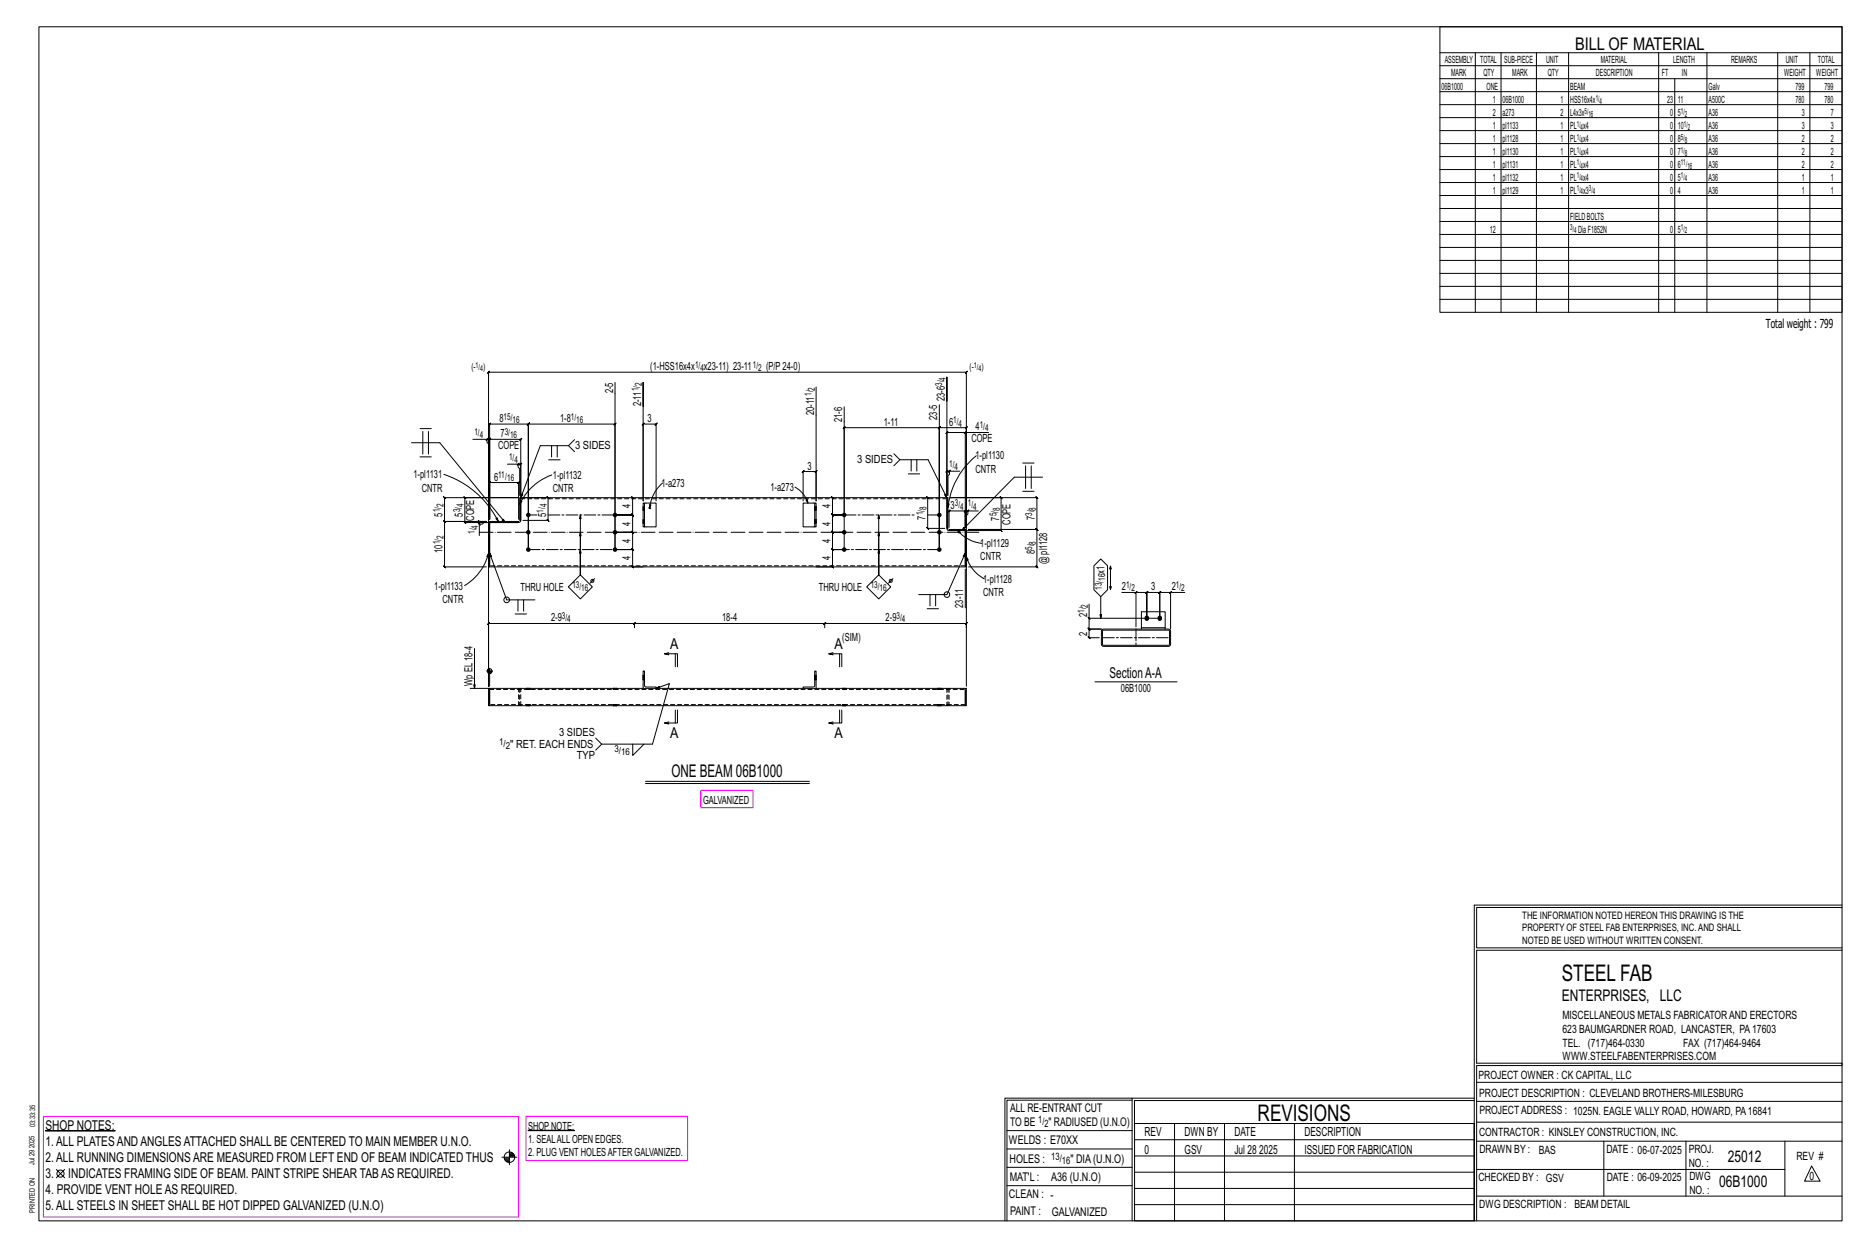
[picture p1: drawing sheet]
<svg xmlns="http://www.w3.org/2000/svg" width="914mm" height="610mm" viewBox="0 0 914 610" stroke-linecap="round" stroke-linejoin="round" font-family="sans-serif">
<g fill="#000" stroke="#000" stroke-width=".49">
<path d="M22 553h34zM259 553h22z"/>
<circle cx="259" cy="252" r=".9"/>
<circle cx="301" cy="252" r=".9"/>
<circle cx="413" cy="252" r=".9"/>
<circle cx="460" cy="252" r=".9"/>
<circle cx="259" cy="269" r=".9"/>
<circle cx="259" cy="260" r=".9"/>
<circle cx="301" cy="269" r=".9"/>
<circle cx="301" cy="260" r=".9"/>
<circle cx="413" cy="269" r=".9"/>
<circle cx="413" cy="260" r=".9"/>
<circle cx="460" cy="260" r=".9"/>
<circle cx="460" cy="269" r=".9"/>
<circle cx="561" cy="303" r="1"/>
<circle cx="568" cy="303" r="1"/>
</g>
<g fill="none" stroke="#000" stroke-width=".49">
<path d="M19 13h883v584h-883zM705 13h197v140h-197zM705 26h197M705 32h197M705 39h197M722 26v127M735 26v127M752 26v127M768 26v127M812 26v127M820 39v114M836 26v127"/>
<path d="M870 26v127M886 26v127M705 45h197M705 51h197M705 58h197M705 64h197M705 70h197M705 77h197M705 83h197M705 89h197M705 96h197M705 102h197"/>
<path d="M705 108h197M705 115h197M705 121h197M705 127h197M705 134h197M705 140h197M705 146h197M301 187v82v-62h1l-1 1v-1h-42l-1 1 1-1v62v-62l-1 1 1-1h-19l-1 1 1-1v47v-39v-1l-1 1h1h-2M315 199v-12v58v-38l-1 1 1-1h6v1l1-1h-1v38M399 189v56v-14l1-1-1 1h-6l1-1-1 1v14M413 199v70M460 198v71"/>
<path d="M464 196v-11v57M201 217h14l32 39M206 210h5M207 211v11M210 211v11M231 215h7v1l1 1v37M239 214l-1 1zM270 218v6M273 218v6M278 218l3 3M281 215l-3 3h-14l-9 25v-1h1l-1 1v12h-1v-12h210v16v-16M473 212v-1l-1 1z"/>
<path d="M473 212h-9v-1l-1 1h1v30M484 212h-11v46M206 224h5M217 232a46 46 0 0 1 27 23M248 227h6v2v13M254 227l-1 1 1-1zM254 227h1l-1 1 1-1v15v-27v-1l-1 1h1h-15v-1l-1 1h1v39v-18l-1 1 1-1h14l-1 1 1-1v18M269 225h5M270 232a28 28 0 0 0-16 15M324 236a18 18 0 0 0-6 13M389 238a13 13 0 0 1 6 8M438 222l2 3h14l9 19"/>
<path d="M440 225l-2 3M445 232h5M446 225v5M449 225v5M465 231h-1v-1l-1 1h1v11M465 230l-1 1zM470 231h-5v1l-1 1v9M478 223a38 38 0 0 0-14 25M501 227h5M502 228v11M505 228v11M510 233h-13l-26 27"/>
<path d="M234 256l1 1zM238 255h-3h-1l1 1v-1v1M239 255h1v22h-1zM240 255h14v1h-14zM243 254v-1l1 2zM255 245h1l-2 2zM255 245v10l-1 1h-14v20M256 243h12l1 1-1-1v12v-1l1 1h-1h-12M284 252v29M310 243h-1l1 1v-1v9l-1-1 1 1h-8h8l-1-1 1 1v8h-1l1 1v-1h-9h9h-1l1 1v-1v9l-1-1 1 1h-8h8l-1-1 1 1v8h-1l1 1v-1h5M315 246v12zM315 246h6v12h-6"/>
<path d="M318 248v1M318 247h1l-1 2zM318 249h1M395 245v-1v2zM399 246v12zM399 246h-6v12h6M408 243h-1l1 1v-1v9l-1-1 1 1h4h-4l-1-1 1 1v8h-1l1 1v-1h5h-5h-1l1 1v-1v9l-1-1 1 1h4h-4l-1-1 1 1v8h-1l1 1v-1h-9M430 252v29M454 243l1 1-1-1v16v-1l1 1h-1h8M464 245v14l1 1h8v16M464 246l1 1-1 1zM465 259h8v1h-8z"/>
<path d="M465 258v-8h-1l1-1v1h8h-1l1-1v1v8M469 259l1 1-1 1zM469 259a18 18 0 0 0 12 7M473 259v18zM474 260h16h1l-1-1v1v-17l1 1-1-1h-25h43h-1l1 1v-1v16h-1l1 1v-1h-34h34h-1l1 1v-1v18h-1l1 1v-1h-34M474 250h-1v-1l-1 1h1v8M474 249l-1 1zM479 250h-5v1l-1 1v6v-49h1l-1 1v-1h-13l-1 1 1-1v60v-60l-1 1 1-1h-47h1l-1 1v-1v43M501 240h5M235 262v-6h4h-11l-1-1 1 1v-13v1l-1-1h1h25h-35h-1l1 1v-1v12h-1l1 1v-1h20h-20h-1l1 1v-1v22h-1l1 1v-1h20M239 271v2l-1-1zM239 271a26 26 0 0 1-12 16"/>
<path d="M240 271l8 22h14M240 277h233M284 260v21v-12M430 260v21v-12M473 271l-9 20h-14M473 278v19M473 272l1 2h-1zM473 272a18 18 0 0 0 9 11M535 277l4-4 3 4v12l-3 3-4-3zM544 277l-1 1M544 278v-1v11M254 293v6"/>
<path d="M256 293v6M278 287l6-6 6 6-6 6zM291 283l-2 2M424 287l6-6 6 6-6 6zM437 283l-2 2M454 298h5M455 291v5M458 291v5M539 292v10M543 287l1 1v-1M549 290h7v17M556 290l1-1z"/>
<path d="M556 290h5l1-1-1 1v12v-12l1-1-1 1h7h-1l1-1v1v12M573 290l1-1-1 1zM573 290h-5v-1l-1 1h1v12h-35v-6M580 290h-7v18M232 317v20M252 300h6M310 306l1-1zM311 305h93l-1 1 1-1v2M311 307v-2l-1 1 1-1h-72h1l-1 1v-1v31v-154v1l1-1h-1h234v1l1-1h-1v154M327 319l-2 1M331 320v6M403 306l1-1z"/>
<path d="M404 305h69v1l1-1-1 2M408 319l-2 1M411 320v6M533 302l1 1zM533 302v6v-1l1 1h-1h6h-6v-1l1 1h-1v4l1 1-1-1h5M539 308h33l1 1v7h-1h-32l-1-1zM540 308h32v7l-32 1zM559 308v-1h11v1M559 307v-8h11v8M230 337h10v8h-1v-8h234v8M238 328h3M239 328h.1"/>
<path d="M239 327v1M240 327v9M240 338v6M240 328v1M241 328v1M258 337h.1M259 337h.1M300 337h.1M302 337h.1M315 330h.1M315 333h.1M315 337v-9v7l1 1 7 1v-1l-2 1 7-3-9 30h-24l-3-3"/>
<path d="M327 320h-2h7v6M393 337v-1h6v-8v9M399 330h.1M399 333h.1M408 320h-2h6v6M412 337h.1M414 337h.1M459 337h.1M461 337h.1M473 337v8h-233M473 338v6M536 334h40"/>
<path d="M258 345h.1M259 345h.1M300 345h.1M302 345h.1M327 353l-2 1M331 347v7M332 347v7h-7h2M408 353l-2 1M411 347v7M412 347v7h-6h2M412 345h.1M414 345h.1"/>
<path d="M459 345h.1M461 345h.1M295 364l-3 3M310 364v6l5-6M316 382h80M316 383h80M722 443v154M722 443h180M902 444h-179v20h179M902 465h-179v55h179v1h-179v76M554 538h-61v59M554 537h168"/>
<path d="M722 538h-167v13M723 539h179M723 530h179M493 553h61M555 550h167v47h-167zM555 558h167M575 550v47M599 550v47M634 550v47M723 549h179M723 558h179M785 558v27"/>
<path d="M825 558v27M874 558v27M28 572l4 4M32 572l-4 4M246 566h7M247 567h2M247 568h2M248 568h1M249 562v8M249 565h3M249 564h2M249 566h3"/>
<path d="M493 571h61M493 562h61M555 573h167M555 566h167M723 572h151M887 570l4 8h-8zM492 597v-60h62v60M493 580h61M555 589h167M555 581h167M723 585h179"/>
<circle cx="248" cy="293" r="1.4"/>
<circle cx="290" cy="284" r=".7"/>
<circle cx="436" cy="284" r=".7"/>
<circle cx="464" cy="291" r="1.4"/>
<circle cx="240" cy="328" r="1.2"/>
<circle cx="30" cy="574" r="1.8"/>
<circle cx="249" cy="566" r="2.6"/>
</g>
<path d="M343 387h26v8h-26zM21 546h233v49h-233zM257 546h80v22h-80z" fill="none" stroke="#f0f" stroke-width=".5"/>
<g fill="none" stroke="#000" stroke-width=".49" stroke-dasharray="2 1.4">
<path d="M255 244h209M315 250h.1M315 250v-1M315 249v1M315 249h.1M315 248h.1M315 256h.1M315 255v1M315 255h.1M315 254h.1M399 254h.1M399 255h.1"/>
<path d="M399 248h.1M399 248v1v-1M399 254v1M399 255v-1M399 256h.1M399 249h.1M399 250h.1M473 277h-233M240 337h233M254 337v8M258 337h.1M259 337h.1"/>
<path d="M259 337h-1M300 337h.1M301 337h-1M301 337h.1M302 337h.1M315 331h.1M315 331v-1M315 333v-1M315 332v1M315 332h.1M315 333h.1M315 330h.1"/>
<path d="M315 330v1M315 332v-1v1M399 333v-1M399 331v1v-1M399 333h.1M399 330h.1M399 332h.1M399 332v1M399 330v1M399 331v-1M399 331h.1M412 337h.1"/>
<path d="M413 337h-1M413 337h1zM413 337h.1M414 337h.1M459 337h.1M460 337h.1M460 337h-1M461 337h.1M464 337h.1M464 337v8M465 337v8M254 345v-8"/>
<path d="M255 345h.1M255 345v-8M258 345h.1M258 345h1zM259 345h.1M300 345h.1M301 345h.1M301 345h1M302 345h.1M412 345h.1M413 345h.1M413 345h1"/>
<path d="M414 345h.1M459 345h.1M459 345h1zM460 345h.1M460 345h1M461 345h.1M464 345v-8M473 345h-233"/>
</g>
<path d="M235 260h245" fill="none" stroke="#000" stroke-width=".49" stroke-dasharray="6.8 1 0 1"/>
<path d="M259 252h4M268 252h33M413 252h35M454 252h6M259 269h42M460 269h-47M540 312h32M556 308v8" fill="none" stroke="#000" stroke-width=".49" stroke-dasharray="5.8 1 1 1"/>
<g font-size="11.2">
<text x="764" y="480">STEEL FAB</text>
<text x="616" y="548">REVISIONS</text>
</g>
<g font-size="8.6">
<text x="771" y="24">BILL OF MATERIAL</text>
<text x="329" y="380">ONE BEAM 06B1000</text>
</g>
<g font-size="7.9">
<text x="765" y="490">ENTERPRISES, LLC</text>
<text x="846" y="569">25012</text>
<text x="842" y="581">06B1000</text>
</g>
<g font-size="7.3">
<text x="328" y="317">A</text>
<text x="408" y="317">A</text>
<text x="543" y="332">SectionA-A</text>
<text x="328" y="361">A</text>
<text x="408" y="361">A</text>
</g>
<g font-size="6.6">
<text x="22" y="553">SHOP NOTES:</text>
<text x="22" y="561">1.ALL PLATESANDANGLESATTACHED SHALL BE CENTERED TO MAIN MEMBER U.N.O.</text>
<text x="22" y="568">2.ALL RUNNING DIMENSIONSARE MEASURED FROM LEFT END OF BEAM INDICATED THUS</text>
<text x="22" y="576">3.</text>
<text x="33" y="576">INDICATES FRAMING SIDE OF BEAM. PAINT STRIPE SHEAR TABAS REQUIRED.</text>
<text x="22" y="584">4. PROVIDE VENT HOLEAS REQUIRED.</text>
<text x="22" y="592">5.ALL STEELS IN SHEET SHALL BE HOT DIPPED GALVANIZED (U.N.O)</text>
</g>
<g font-size="6.1">
<text x="864" y="161">Total weight : 799</text>
<text x="560" y="556">REV</text>
<text x="580" y="556">DWN BY</text>
<text x="604" y="556">DATE</text>
<text x="639" y="556">DESCRIPTION</text>
<text x="560" y="564">0</text>
<text x="580" y="564">GSV</text>
<text x="604" y="564">Jul 28</text>
<text x="616" y="564">2025</text>
<text x="639" y="564">ISSUED FOR FABRICATION</text>
</g>
<g font-size="5.9">
<text x="494" y="560">WELDS : E70XX</text>
<text x="494" y="569">HOLES :</text>
<text x="524" y="569">&quot; DIA(U.N.O)</text>
<text x="494" y="578">MAT'L :</text>
<text x="515" y="578">A36 (U.N.O)</text>
<text x="494" y="586">CLEAN : -</text>
<text x="495" y="595">PAINT :</text>
<text x="515" y="595">GALVANIZED</text>
</g>
<g font-size="5.8">
<text x="494" y="544">ALL RE-ENTRANT CUT</text>
<text x="494" y="551">TO BE</text>
<text x="513" y="551">&quot; RADIUSED (U.N.O)</text>
</g>
<g font-size="5.6">
<text x="765" y="499">MISCELLANEOUS METALS FABRICATORAND ERECTORS</text>
<text x="765" y="505">623 BAUMGARDNER ROAD, LANCASTER, PA17603</text>
<text x="765" y="512">TEL. (717)464-0330</text>
<text x="824" y="512">FAX (717)464-9464</text>
<text x="765" y="519">WWW.STEELFABENTERPRISES.COM</text>
<text x="724" y="528">PROJECT OWNER : CK CAPITAL, LLC</text>
<text x="724" y="537">PROJECT DESCRIPTION : CLEVELAND BROTHERS-MILESBURG</text>
<text x="724" y="545">PROJECTADDRESS : 1025N. EAGLE VALLY ROAD, HOWARD, PA16841</text>
<text x="724" y="556">CONTRACTOR : KINSLEY CONSTRUCTION, INC.</text>
<text x="724" y="564">DRAWN BY :</text>
<text x="753" y="564">BAS</text>
<text x="786" y="564">DATE : 06-07-2025</text>
<text x="827" y="564">PROJ.</text>
<text x="879" y="568">REV #</text>
<text x="827" y="571">NO. :</text>
<text x="724" y="578">CHECKED BY : GSV</text>
<text x="787" y="578">DATE : 06-09-2025</text>
<text x="827" y="578">DWG</text>
<text x="886" y="578">0</text>
<text x="827" y="584">NO. :</text>
<text x="724" y="591">DWG DESCRIPTION : BEAM DETAIL</text>
</g>
<g font-size="5.5">
<text x="318" y="181">(1-HSS16x4x</text>
<text x="345" y="181">x23-11) 23-11</text>
<text x="375" y="181">(P/P24-0)</text>
<text x="300" y="192" transform="rotate(-90 300 192)">2-5</text>
<text x="463" y="196" transform="rotate(-90 463 196)">23-6</text>
<text x="314" y="199" transform="rotate(-90 314 199)">2-11</text>
<text x="398" y="203" transform="rotate(-90 398 203)">20-11</text>
<text x="244" y="206">8</text>
<text x="274" y="206">1-8</text>
<text x="317" y="206">3</text>
<text x="412" y="206" transform="rotate(-90 412 206)">21-6</text>
<text x="433" y="208">1-11</text>
<text x="459" y="205" transform="rotate(-90 459 205)">23-5</text>
<text x="465" y="208">6</text>
<text x="245" y="214">7</text>
<text x="478" y="211">4</text>
<text x="244" y="219">COPE</text>
<text x="281" y="220">3 SIDES</text>
<text x="476" y="216">COPE</text>
<text x="420" y="227">3 SIDES</text>
<text x="477" y="225">1-pl1130</text>
<text x="202" y="234">1-pl1131</text>
<text x="395" y="230">3</text>
<text x="477" y="231">CNTR</text>
<text x="242" y="235">6</text>
<text x="271" y="234">1-pl1132</text>
<text x="324" y="238">1-a273</text>
<text x="206" y="241">CNTR</text>
<text x="271" y="241">CNTR</text>
<text x="377" y="240">1-a273</text>
<text x="309" y="249" transform="rotate(-90 309 249)">4</text>
<text x="407" y="249" transform="rotate(-90 407 249)">4</text>
<text x="465" y="249">3</text>
<text x="217" y="253" transform="rotate(-90 217 253)">5</text>
<text x="227" y="253" transform="rotate(-90 227 253)">5</text>
<text x="232" y="255" transform="rotate(-90 232 255)">COPE</text>
<text x="267" y="253" transform="rotate(-90 267 253)">5</text>
<text x="309" y="257" transform="rotate(-90 309 257)">4</text>
<text x="407" y="257" transform="rotate(-90 407 257)">4</text>
<text x="453" y="254" transform="rotate(-90 453 254)">7</text>
<text x="489" y="255" transform="rotate(-90 489 255)">7</text>
<text x="495" y="257" transform="rotate(-90 495 257)">COPE</text>
<text x="507" y="254" transform="rotate(-90 507 254)">7</text>
<text x="309" y="266" transform="rotate(-90 309 266)">4</text>
<text x="407" y="266" transform="rotate(-90 407 266)">4</text>
<text x="480" y="268">1-pl1129</text>
<text x="217" y="270" transform="rotate(-90 217 270)">10</text>
<text x="309" y="274" transform="rotate(-90 309 274)">4</text>
<text x="407" y="274" transform="rotate(-90 407 274)">4</text>
<text x="480" y="274">CNTR</text>
<text x="507" y="271" transform="rotate(-90 507 271)">8</text>
<text x="513" y="276" transform="rotate(-90 513 276)">@ pl1128</text>
<text x="541" y="281" transform="rotate(-90 541 281)">x1</text>
<text x="481" y="285">1-pl1128</text>
<text x="213" y="288">1-pl1133</text>
<text x="255" y="289">THRU HOLE</text>
<text x="401" y="289">THRU HOLE</text>
<text x="481" y="292">CNTR</text>
<text x="549" y="289">2</text>
<text x="564" y="289">3</text>
<text x="574" y="289">2</text>
<text x="217" y="295">CNTR</text>
<text x="472" y="297" transform="rotate(-90 472 297)">23-11</text>
<text x="270" y="304">2-9</text>
<text x="353" y="304">18-4</text>
<text x="434" y="304">2-9</text>
<text x="532" y="302" transform="rotate(-90 532 302)">2</text>
<text x="532" y="311" transform="rotate(-90 532 311)">2</text>
<text x="412" y="314">(SIM)</text>
<text x="231" y="336" transform="rotate(-90 231 336)">Wp EL18-4</text>
<text x="549" y="339">06B1000</text>
<text x="250" y="366">&quot; RET. EACH ENDS</text>
<text x="274" y="360">3 SIDES</text>
<text x="282" y="371">TYP</text>
<text x="344" y="393">GALVANIZED</text>
<text x="259" y="553">SHOPNOTE:</text>
<text x="259" y="559">1. SEALALLOPEN EDGES.</text>
<text x="259" y="566">2. PLUG VENT HOLESAFTER GALVANIZED.</text>
</g>
<g font-size="5">
<text x="745" y="450">THE INFORMATION NOTED HEREON THIS DRAWING IS THE</text>
<text x="745" y="456">PROPERTY OF STEEL FAB ENTERPRISES, INC.AND SHALL</text>
<text x="745" y="462">NOTED BE USED WITHOUT WRITTEN CONSENT.</text>
<text x="508" y="550">1/</text>
<text x="511" y="551">2</text>
<text x="515" y="568">13/</text>
<text x="520" y="570">16</text>
</g>
<g font-size="4.9">
<text x="707" y="31">ASSEMBLY</text>
<text x="725" y="31">TOTAL</text>
<text x="736" y="31">SUB-PIECE</text>
<text x="757" y="31">UNIT</text>
<text x="784" y="31">MATERIAL</text>
<text x="819" y="31">LENGTH</text>
<text x="847" y="31">REMARKS</text>
<text x="874" y="31">UNIT</text>
<text x="890" y="31">TOTAL</text>
<text x="710" y="37">MARK</text>
<text x="726" y="37">QTY</text>
<text x="740" y="37">MARK</text>
<text x="758" y="37">QTY</text>
<text x="781" y="37">DESCRIPTION</text>
<text x="814" y="37">FT</text>
<text x="823" y="37">IN</text>
<text x="873" y="37">WEIGHT</text>
<text x="889" y="37">WEIGHT</text>
<text x="706" y="44">06B1000</text>
<text x="728" y="44">ONE</text>
<text x="769" y="44">BEAM</text>
<text x="836" y="44">Galv</text>
<text x="879" y="44">799</text>
<text x="893" y="44">799</text>
<text x="731" y="50">1</text>
<text x="736" y="50">06B1000</text>
<text x="764" y="50">1</text>
<text x="769" y="50">HSS16x4x</text>
<text x="816" y="50">23</text>
<text x="821" y="50">11</text>
<text x="836" y="50">A500C</text>
<text x="879" y="50">780</text>
<text x="893" y="50">780</text>
<text x="731" y="57">2</text>
<text x="736" y="57">a273</text>
<text x="764" y="57">2</text>
<text x="769" y="57">L4x3x</text>
<text x="818" y="57">0</text>
<text x="821" y="57">5</text>
<text x="836" y="57">A36</text>
<text x="882" y="57">3</text>
<text x="896" y="57">7</text>
<text x="731" y="63">1</text>
<text x="736" y="63">pl1133</text>
<text x="764" y="63">1</text>
<text x="769" y="63">PL x4</text>
<text x="818" y="63">0</text>
<text x="821" y="63">10</text>
<text x="836" y="63">A36</text>
<text x="882" y="63">3</text>
<text x="896" y="63">3</text>
<text x="731" y="69">1</text>
<text x="736" y="69">pl1128</text>
<text x="764" y="69">1</text>
<text x="769" y="69">PL x4</text>
<text x="818" y="69">0</text>
<text x="821" y="69">8</text>
<text x="836" y="69">A36</text>
<text x="882" y="69">2</text>
<text x="896" y="69">2</text>
<text x="731" y="76">1</text>
<text x="736" y="76">pl1130</text>
<text x="764" y="76">1</text>
<text x="769" y="76">PL x4</text>
<text x="818" y="76">0</text>
<text x="821" y="76">7</text>
<text x="836" y="76">A36</text>
<text x="882" y="76">2</text>
<text x="896" y="76">2</text>
<text x="731" y="82">1</text>
<text x="736" y="82">pl1131</text>
<text x="764" y="82">1</text>
<text x="769" y="82">PL x4</text>
<text x="818" y="82">0</text>
<text x="821" y="82">6</text>
<text x="836" y="82">A36</text>
<text x="882" y="82">2</text>
<text x="896" y="82">2</text>
<text x="731" y="88">1</text>
<text x="736" y="88">pl1132</text>
<text x="764" y="88">1</text>
<text x="769" y="88">PL x4</text>
<text x="818" y="88">0</text>
<text x="821" y="88">5</text>
<text x="836" y="88">A36</text>
<text x="882" y="88">1</text>
<text x="896" y="88">1</text>
<text x="731" y="95">1</text>
<text x="736" y="95">pl1129</text>
<text x="764" y="95">1</text>
<text x="769" y="95">PL x3</text>
<text x="818" y="95">0</text>
<text x="821" y="95">4</text>
<text x="836" y="95">A36</text>
<text x="882" y="95">1</text>
<text x="896" y="95">1</text>
<text x="769" y="107">FIELDBOLTS</text>
<text x="729" y="114">12</text>
<text x="772" y="114">DiaF1852N</text>
<text x="818" y="114">0</text>
<text x="821" y="114">5</text>
</g>
<g font-size="4.7">
<text x="340" y="180">1/</text>
<text x="369" y="180">1/</text>
<text x="231" y="181">(-</text>
<text x="237" y="181">)</text>
<text x="343" y="182">4</text>
<text x="371" y="182">2</text>
<text x="475" y="181">(-</text>
<text x="480" y="181">)</text>
<text x="313" y="191" transform="rotate(-90 313 191)">1/</text>
<text x="314" y="189" transform="rotate(-90 314 189)">2</text>
<text x="399" y="191" transform="rotate(-90 399 191)">2</text>
<text x="461" y="189" transform="rotate(-90 461 189)">3/</text>
<text x="463" y="186" transform="rotate(-90 463 186)">4</text>
<text x="397" y="194" transform="rotate(-90 397 194)">1/</text>
<text x="247" y="205">15/</text>
<text x="251" y="207">16</text>
<text x="279" y="205">1/</text>
<text x="282" y="207">16</text>
<text x="467" y="207">1/</text>
<text x="469" y="209">4</text>
<text x="480" y="209">1/</text>
<text x="232" y="213">1/</text>
<text x="235" y="214">4</text>
<text x="247" y="213">3/</text>
<text x="250" y="214">16</text>
<text x="482" y="211">4</text>
<text x="249" y="225">1/</text>
<text x="252" y="227">4</text>
<text x="244" y="234">11/</text>
<text x="465" y="228">1/</text>
<text x="467" y="230">4</text>
<text x="248" y="236">16</text>
<text x="215" y="251" transform="rotate(-90 215 251)">1/</text>
<text x="217" y="248" transform="rotate(-90 217 248)">2</text>
<text x="225" y="251" transform="rotate(-90 225 251)">3/</text>
<text x="227" y="248" transform="rotate(-90 227 248)">4</text>
<text x="266" y="251" transform="rotate(-90 266 251)">1/</text>
<text x="268" y="248" transform="rotate(-90 268 248)">4</text>
<text x="454" y="250" transform="rotate(-90 454 250)">8</text>
<text x="467" y="248">3/</text>
<text x="470" y="249">4</text>
<text x="474" y="248">1/</text>
<text x="476" y="249">4</text>
<text x="489" y="250" transform="rotate(-90 489 250)">8</text>
<text x="507" y="250" transform="rotate(-90 507 250)">8</text>
<text x="452" y="252" transform="rotate(-90 452 252)">1/</text>
<text x="488" y="253" transform="rotate(-90 488 253)">5/</text>
<text x="505" y="252" transform="rotate(-90 505 252)">3/</text>
<text x="217" y="264" transform="rotate(-90 217 264)">2</text>
<text x="232" y="261" transform="rotate(-90 232 261)">1/</text>
<text x="234" y="259" transform="rotate(-90 234 259)">4</text>
<text x="215" y="266" transform="rotate(-90 215 266)">1/</text>
<text x="505" y="269" transform="rotate(-90 505 269)">5/</text>
<text x="507" y="266" transform="rotate(-90 507 266)">8</text>
<text x="280" y="288">13/</text>
<text x="426" y="288">13/</text>
<text x="541" y="284" transform="rotate(-90 541 284)">16</text>
<text x="551" y="288">1/</text>
<text x="576" y="288">1/</text>
<text x="285" y="289">16</text>
<text x="431" y="289">16</text>
<text x="539" y="289" transform="rotate(-90 539 289)">13/</text>
<text x="554" y="289">2</text>
<text x="578" y="289">2</text>
<text x="531" y="300" transform="rotate(-90 531 300)">1/</text>
<text x="533" y="297" transform="rotate(-90 533 297)">2</text>
<text x="275" y="303">3/</text>
<text x="278" y="304">4</text>
<text x="439" y="303">3/</text>
<text x="441" y="304">4</text>
<text x="244" y="365">1/</text>
<text x="248" y="366">2</text>
<text x="301" y="368">3/</text>
<text x="304" y="370">16</text>
</g>
<g font-size="4.2">
<text x="781" y="49">1/</text>
<text x="783" y="51">4</text>
<text x="776" y="56">5/</text>
<text x="778" y="57">16</text>
<text x="823" y="56">1/</text>
<text x="825" y="57">2</text>
<text x="772" y="62">1/</text>
<text x="774" y="63">4</text>
<text x="824" y="62">1/</text>
<text x="826" y="63">2</text>
<text x="772" y="68">1/</text>
<text x="774" y="70">4</text>
<text x="823" y="68">5/</text>
<text x="825" y="70">8</text>
<text x="772" y="75">1/</text>
<text x="774" y="76">4</text>
<text x="823" y="75">1/</text>
<text x="825" y="76">8</text>
<text x="772" y="81">1/</text>
<text x="774" y="82">4</text>
<text x="823" y="81">11/</text>
<text x="826" y="82">16</text>
<text x="772" y="87">1/</text>
<text x="774" y="89">4</text>
<text x="823" y="87">1/</text>
<text x="825" y="89">4</text>
<text x="772" y="94">1/</text>
<text x="774" y="95">4</text>
<text x="778" y="94">3/</text>
<text x="780" y="95">4</text>
<text x="769" y="113">3/</text>
<text x="823" y="113">1/</text>
<text x="770" y="114">4</text>
<text x="825" y="114">2</text>
</g>
<g font-size="4">
<text x="233" y="180">1/</text>
<text x="235" y="182">4</text>
<text x="477" y="180">1/</text>
<text x="479" y="182">4</text>
</g>
<g font-size="3.7">
<text x="17" y="551" transform="rotate(-90 17 551)">03:33:35</text>
<text x="17" y="562" transform="rotate(-90 17 562)">2025</text>
<text x="17" y="570" transform="rotate(-90 17 570)">Jul 29</text>
<text x="17" y="593" transform="rotate(-90 17 593)">PRINTED ON</text>
</g>
</svg>
